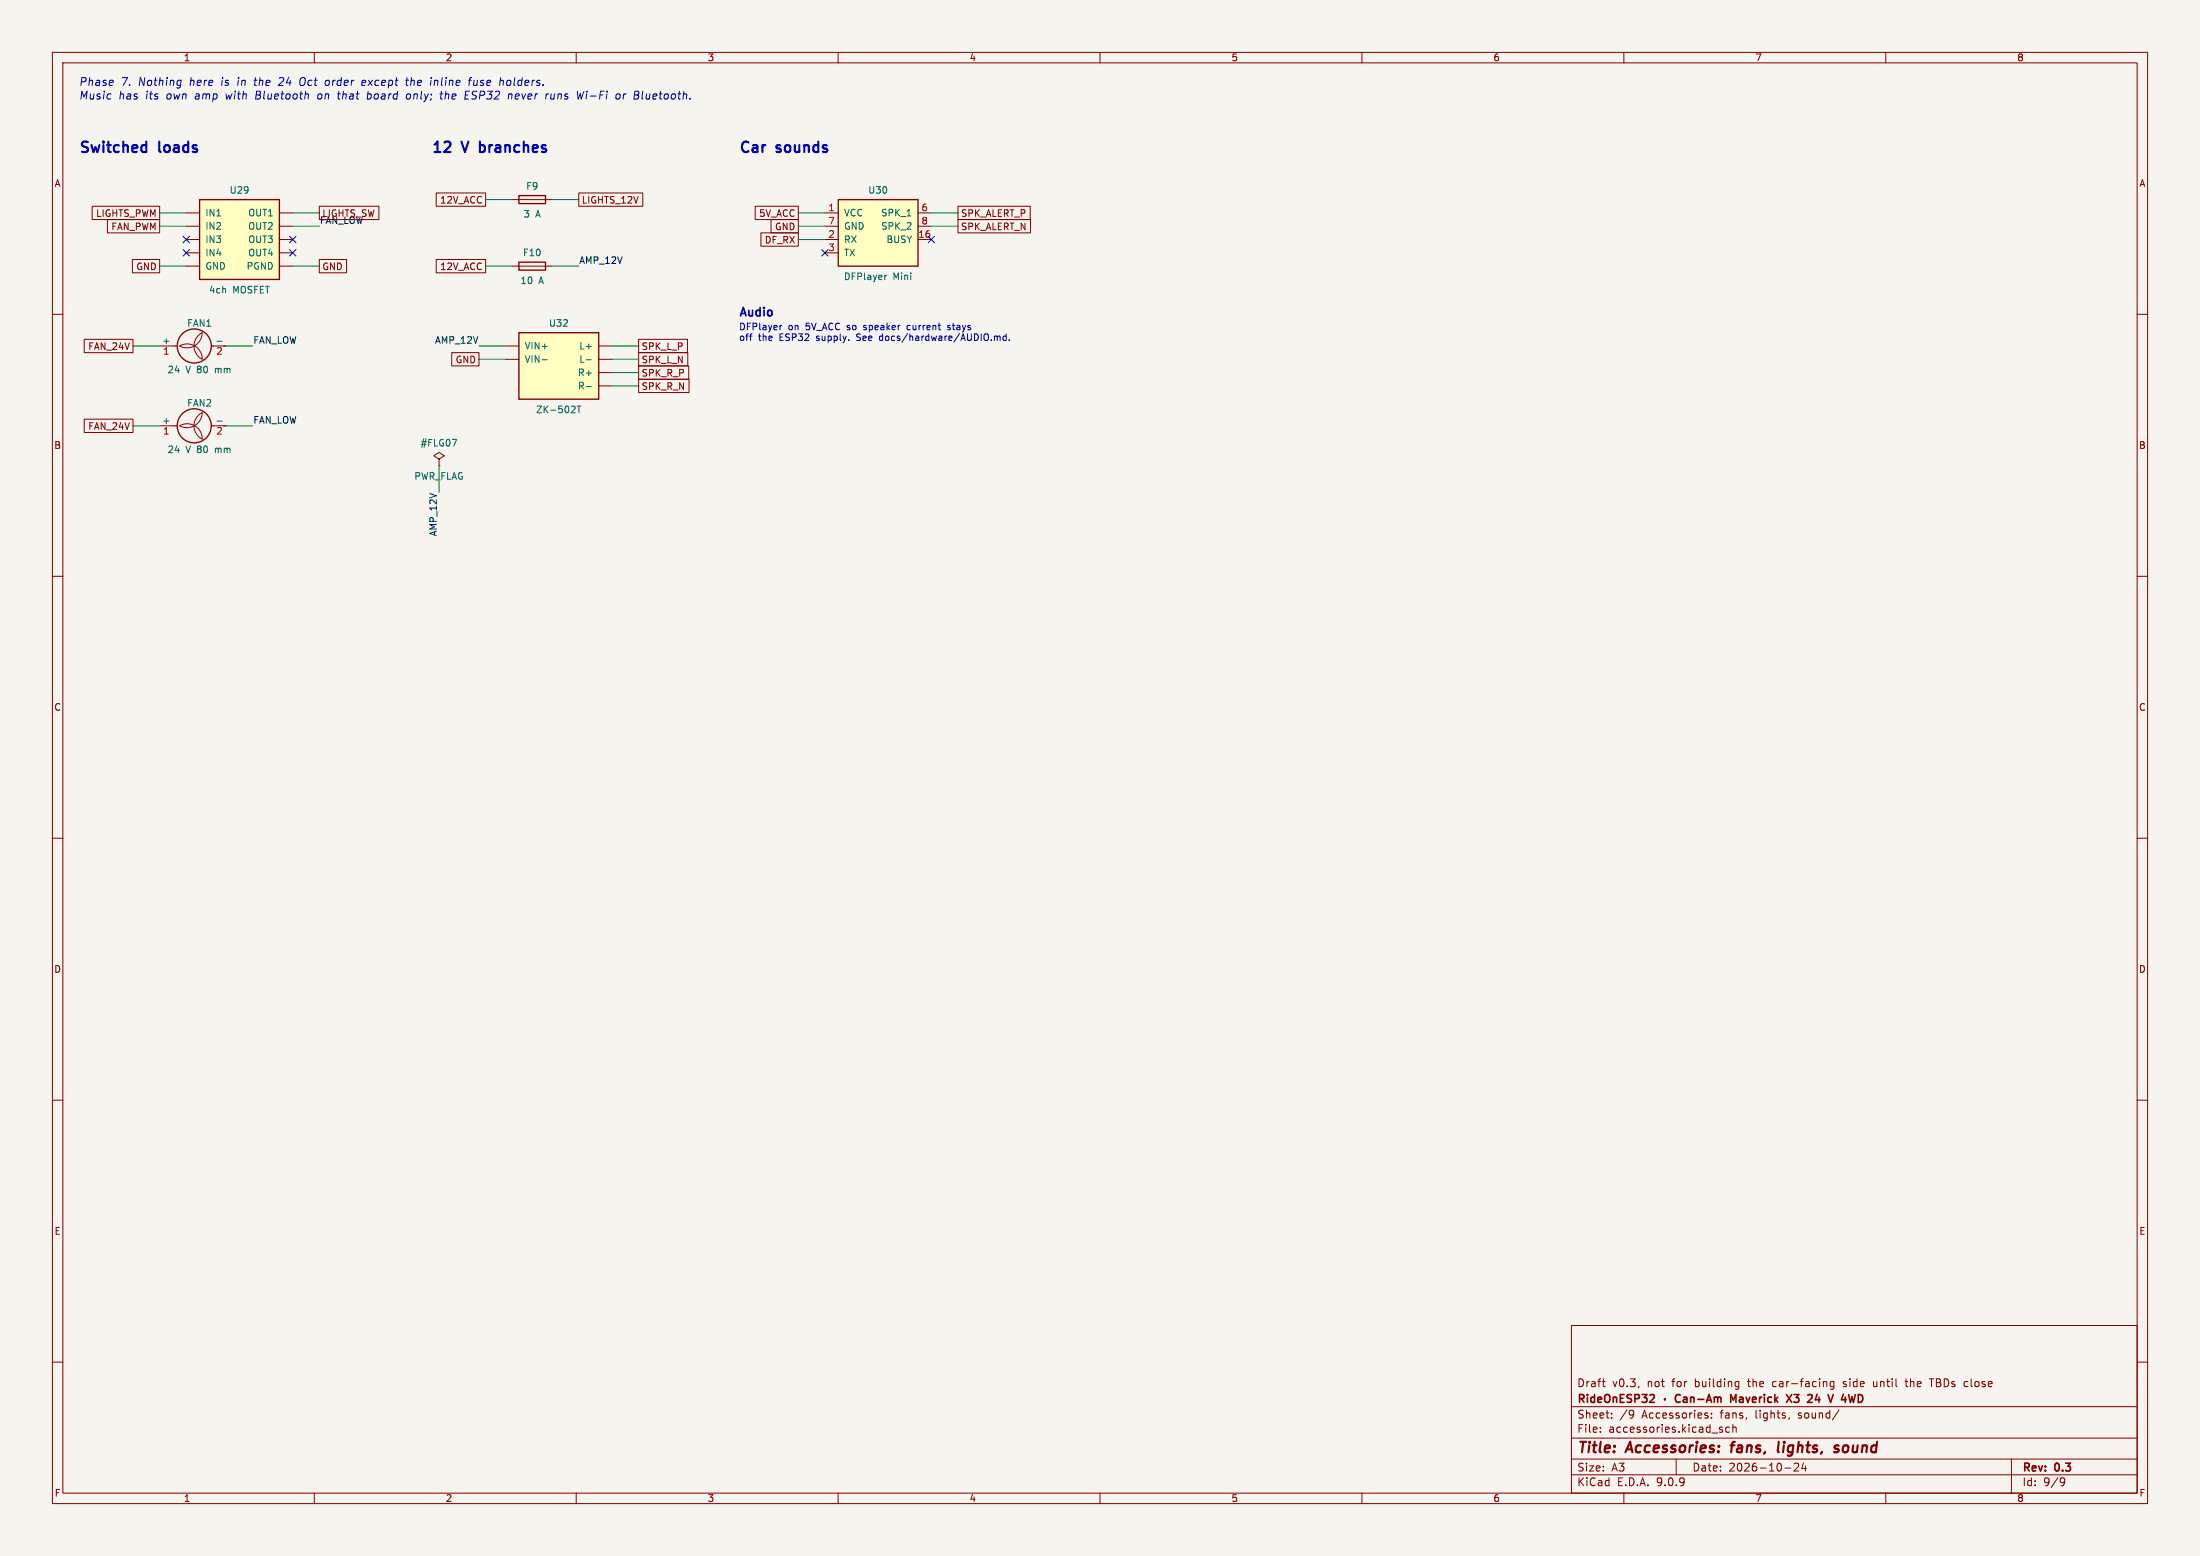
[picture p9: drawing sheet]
<svg xmlns="http://www.w3.org/2000/svg" width="420mm" height="297mm" viewBox="0 0 420 297" stroke-linecap="round" stroke-linejoin="round" font-family="sans-serif">
<path d="M0 0h420v297h-420z" fill="#f5f4ef" stroke="#f5f4ef" stroke-width=".19"/>
<g fill="none" stroke="#840000" stroke-width=".19">
<path d="M10 10h400v277h-400zM12 12h396v273h-396zM60 10v2M110 10v2M160 10v2M210 10v2M260 10v2M310 10v2M360 10v2M10 60h2M408 60h2M83.8 87.6l1-.6-1-.6-1 .6 1 .6v1.3"/>
<path d="M83.8 88.9h.1M10 110h2M408 110h2M10 160h2M408 160h2M10 210h2M408 210h2M300 253h108v32h-108zM10 260h2M300 278.5h108M300 274.5h108M300 268.5h108"/>
<path d="M305.5 273.2v.2M305.5 272.5v.1M305.9 263.7h.5M306.2 264.6l.2 .1M307.7 270.5v.2M307.7 269.8v.1M311.6 269.2l.2 .1a1.22 1.22 0 0 1-.2 1.3M311.9 269.8l-.3 .3M312.9 264.6l-.1 .2M320 278.5v3M325.9 269.7l.1 .1M325.9 270.2l.2 .2-.2 .3"/>
<path d="M326.7 270.5v.2M326.7 269.8v.1M328.4 272.9l.4 .1 .1 .2-.2 .2h-.3M328.4 272.4l.4 .1M330.2 272.5l-.5-.1-.3 .3 .2 .6h.6M330.8 272.5l.2-.1 .4 .1v.9M330.8 271.9v1.5M331.5 263.7l.4 .1M331.9 264.6l-.4 .1M331.9 263.7v1.2l-.1 .2-.4 .1M341.6 270.6l-.2 .3M343.3 279.4v.5l-.9 .9h1"/>
<path d="M344.3 279.2l-.4 1.1h1M344.7 279.8v1M348.7 263.8v.9M350.1 263.8l-.4-.1-.3 .3 .1 .6h.6M350.1 263.7v1.2l-.3 .3-.4-.1M351.1 269.1l-1.3 1.9M351.9 264.6l.1 .1M351.9 263.8v.3M357.7 263.7v.8l.2 .2M363.7 263.7h.5M363.9 263.2v1.3l.3 .2M368.3 263.2h.9"/>
<path d="M368.7 263.2v1.5M384 278.5v6.5M408 260h2M60 285v2M110 285v2M160 285v2M210 285v2M260 285v2M300 281.5h108M310 285v2M340.7 280.2h1.2M360 285v2"/>
<path d="M393.6 282.1l.5 .1a.99 .99 0 0 1-.4 1.4h-.3M394.2 282.7l-.3 .3h-.3"/>
</g>
<path d="M330.4 275.9h.7M330.7 275.5l-.2 1.7M339.6 275.2l-.2 1.7 .2 .3M351 276a.49 .49 0 0 0-.8 .3l.1 .1 .5 .1 .2 .3-.3 .4-.6-.1M352 276.1l-.2 .7 .1 .3" fill="none" stroke="#840000" stroke-width=".4"/>
<g fill="none" stroke="#840000" stroke-width=".3">
<path d="M315.5 266.2l.3 .3v.3l-.9 .9h.9M317.8 267v.2M320.8 266.3a.6 .6 0 0 0-.8 0 .6 .6 0 0 0-.2 .7 .56 .56 0 0 0 .3 .6 .56 .56 0 0 0 .7-.1M321.4 266.8h.6v.9M322 267l-.5 .1a.29 .29 0 0 0-.2 .3 .29 .29 0 0 0 .2 .3l.5-.1M322.8 266.8l.2-.1 .3 .1 .1 .9M322.8 266.7v1M324.1 267.1h1.2M325.8 267.7l.5-1.5 .5 1.5M325.9 267.3h.7M327.3 266.8l.4-.1 .2 .2M327.3 266.7v1"/>
<path d="M327.9 266.9l.2-.2 .4 .1v.9M327.9 266.9v.8M331.4 266.2l-.5 1.1-.5-1.1v1.5M341 266.2l1 1.5M342 266.2l-1 1.5M346.9 266.1l-.4 1.1h1"/>
</g>
<path d="M86.3 83.9h.9l-.6 1.2" fill="none" stroke="#006464" stroke-width=".19"/>
<path d="M160 38.1h15.3v12.7h-15.3z" fill="#ffffc2"/>
<g fill="none" stroke="#840000" stroke-width=".25">
<path d="M99.1 37.3h5v1.6h-5zM160 38.1h15.3v12.7h-15.3z"/>
<circle cx="37.1" cy="66" r="3.3"/>
<circle cx="37.1" cy="81.3" r="3.3"/>
</g>
<g fill="none" stroke="#840000" stroke-width=".19">
<path d="M97.8 38.1h7.6M157.5 40.6h2.5M157.5 43.2h2.5M157.5 45.7h2.5M157.5 48.3h2.5M175.3 40.6h2.5M175.3 43.2h2.5M175.3 45.7h2.5M30.5 66h3.3M34.3 66a2.86 2.86 0 0 1 4.3 2.6 2.84 2.84 0 0 1-1.6-2.6 2.84 2.84 0 0 1 1.6-2.5 2.92 2.92 0 0 1-4.3 2.5zM40.3 66h2.9M30.5 81.3h3.3"/>
<path d="M34.3 81.3a2.86 2.86 0 0 1 4.3 2.5 2.84 2.84 0 0 1-1.6-2.5 2.84 2.84 0 0 1 1.6-2.6 2.92 2.92 0 0 1-4.3 2.6zM40.3 81.3h2.9"/>
</g>
<path d="M169.3 52.5l-.3 .2M173.2 41.2h.7M41.4 65.1h1M41.4 80.4h1" fill="none" stroke="#006464" stroke-width=".19"/>
<path d="M99.1 63.5h15.2v12.7h-15.2z" fill="#ffffc2"/>
<path d="M99.1 50h5v1.6h-5zM99.1 63.5h15.2v12.7h-15.2z" fill="none" stroke="#840000" stroke-width=".25"/>
<path d="M97.8 50.8h7.6M96.5 66h2.6M96.5 68.6h2.6M114.3 66h2.5M114.3 68.6h2.5M114.3 71.1h2.5M114.3 73.7h2.5" fill="none" stroke="#840000" stroke-width=".19"/>
<path d="M103.5 68.7h1M109.7 77.6l.1 .2-.1 .3-.7 .7h.8M110.2 77.5h.7M110.5 77.5v1.3M111.9 68.7h1M111.9 73.8h1" fill="none" stroke="#006464" stroke-width=".19"/>
<path d="M38.1 38.1h15.2v15.2h-15.2z" fill="#ffffc2"/>
<path d="M38.1 38.1h15.2v15.2h-15.2z" fill="none" stroke="#840000" stroke-width=".25"/>
<g fill="none" stroke="#840000" stroke-width=".19">
<path d="M17.6 39.4h12.9v2.5h-12.9zM61 39.4h11.3v2.5h-11.3zM83.3 36.8h9.4v2.6h-9.4zM110.5 36.8h12.2v2.6h-12.2zM144.2 39.4h8.2v2.5h-8.2zM182.9 39.4h13.8v2.5h-13.8zM20.5 41.9h10v2.6h-10zM25.3 49.5h5.2v2.6h-5.2zM35.6 40.6h2.5M35.6 43.2h2.5M35.6 45.7h2.5M35.6 48.3h2.5"/>
<path d="M35.6 50.8h2.5M53.3 40.6h2.6M53.3 43.2h2.6M53.3 45.7h2.6M53.3 48.3h2.6M53.3 50.8h2.6M61 49.5h5.2v2.6h-5.2zM83.3 49.5h9.4v2.6h-9.4zM145.3 44.4h7.1v2.6h-7.1zM147.2 41.9h5.2v2.6h-5.2zM182.9 41.9h13.8v2.6h-13.8zM16.1 64.8h9.3v2.5h-9.3z"/>
<path d="M86.2 67.3h5.2v2.6h-5.2zM121.9 64.8h9.3v2.5h-9.3zM121.9 72.4h9.6v2.5h-9.6zM121.9 69.8h9.6v2.6h-9.6zM121.9 67.3h9.4v2.6h-9.4zM16.1 80h9.3v2.6h-9.3z"/>
</g>
<g fill="none" stroke="#009600" stroke-width=".19">
<path d="M92.7 38.1h5.1M105.4 38.1h5.1M30.5 50.8h5.1M30.5 40.6h5.1M30.5 43.2h5.1M55.9 50.8h5.1M55.9 40.6h5.1M55.9 43.2h5.1M92.7 50.8h5.1M105.4 50.8h5.1M152.4 45.7h5.1M152.4 40.6h5.1"/>
<path d="M152.4 43.2h5.1M177.8 40.6h5.1M177.8 43.2h5.1M25.4 66h5.1M43.2 66h5.1M91.4 66h5.1M91.4 68.6h5.1M116.8 66h5.1M116.8 68.6h5.1M116.8 73.7h5.1M116.8 71.1h5.1M25.4 81.3h5.1"/>
<path d="M43.2 81.3h5.1M83.8 88.9v5.1"/>
</g>
<path d="M35 47.7l1.2 1.2M35 45.1l1.2 1.2M36.2 47.7l-1.2 1.2M36.2 45.1l-1.2 1.2M55.3 47.7l1.2 1.2M55.3 45.1l1.2 1.2M56.5 47.7l-1.2 1.2M56.5 45.1l-1.2 1.2M156.9 47.7l1.2 1.2M158.1 47.7l-1.2 1.2M177.2 45.1l1.2 1.2M178.4 45.1l-1.2 1.2" fill="none" stroke="#000084" stroke-width=".19"/>
<g fill="none" stroke="#0000c2" stroke-width=".19">
<path d="M34.4 15.3l.2 .1M34.6 15.3l-.2 1.2M48.5 15.3h.6M54.1 15.5l-1 .8h.9M57.7 14.8l-.1 .1a.93 .93 0 0 0-.1 1.4h.3M58.8 18v.9M60.8 18.1l-.2 .5 .3 .3M62.2 16.2l.3 .1M62.6 15.3l-.4 .2M64.4 17.9h.6M64.7 17.4l-.2 1.3 .4 .2M69.8 15.4h-.6l-.2 .7 .2 .2 .5-.1"/>
<path d="M69.8 15.7l-.7 .1M70.1 18.8l.4 .1M70.3 17.4l-.2 1.5M70.6 17.9l-.4 .1M77.4 15.3h.6M77.7 14.8l-.2 1.3 .4 .2M78.3 18l-.4-.1-.3 .3 .1 .6h.5M83 15.3l-.1 1M83.1 15.4l-.1 .1M84 17.9h.6M84.3 17.4l-.2 1.3 .3 .2M88.7 18.9h.7"/>
<path d="M88.8 18.1h.5M88.9 17.4h.7M89.4 15.3h.6M90.1 14.8l-.4 .2-.2 1.3M90.5 15.3l-.1 .8 .2 .2M95.7 15.3l.4 .1v.1l-.1 .8M97.4 17.9l.3 .1 .1 .1-.1 .8M105.2 17.9l-.1 .8 .1 .1 .3 .1M110.2 17.4l.2 1.5 .4-1.1 .1 1.1 .6-1.5M117.8 18l.3-.1 .3 .3-.1 .6-.5 .1M119.1 17.9l-.2 1M119.1 18.1l-.1 .1"/>
<path d="M121.8 17.5l-.6-.1-.2 1.5M122.7 17.4l-.2 1.3 .2 .2M149.3 62.1l-.3 .1M168 64.3l-.1 .5 .1 .1M173.4 62.1l-.2 .2v.4l.2 .3M180.9 62.9l.4 .1M181.3 62.1l-.4 .2 .1 .2h.3M190 64.2l.4 .1M190.4 64.3l.2-.1h.3v.8M190.4 64.3v.7M192.1 64.2h-.4l-.2 .2 .1 .5h.5M192.1 63.7v1.3"/>
<path d="M192.7 64.9v.1"/>
</g>
<g fill="none" stroke="#0000c2" stroke-width=".4">
<path d="M16.8 27.1l-.8-.1-.3 .2M19.7 27v.2M20.7 27v1.7M23.5 27v2M27.9 27v2M30.4 27v1.7M35.9 27v2M83.3 27.3l.2-.3v2M84.8 27.2l.3-.2h.5l.3 .2M88.1 27l.7 2 .6-2M91.6 27v2M91.6 28.9l.2 .1"/>
<path d="M91.8 27.7l-.2 .1M100 27v2M142.9 27.2a.69 .69 0 0 0-1.1 .1M156.2 27v2"/>
</g>
<path d="M145.1 58.7v1.6M145.9 58.7v.1M141.4 60.3l.5-1.6 .5 1.6" fill="none" stroke="#0000c2" stroke-width=".32"/>
<g font-size="2.8" fill="#0000c2">
<text x="15" y="30.2">Switched</text>
<text x="30.5" y="30.2">loads</text>
<text x="82.3" y="30.2">12</text>
<text x="92.5" y="30.2">branches</text>
<text x="141" y="30.2">Car</text>
<text x="148.4" y="30.2">sounds</text>
</g>
<g font-size="2.8" fill="#840000">
<text x="301" y="277.9">Title:</text>
<text x="310.6" y="277.9">Accessories:</text>
<text x="331.4" y="277.9">fans,</text>
<text x="341" y="277.9">lights,</text>
<text x="352.7" y="277.9">sound</text>
</g>
<text font-size="2.2" fill="#0000c2" x="141" y="61.2">Audio</text>
<g font-size="2.1" fill="#0000c2">
<text x="15" y="16.7">Phase</text>
<text x="23" y="16.7">7.</text>
<text x="26.5" y="16.7">Nothing</text>
<text x="36.3" y="16.7">here</text>
<text x="42.5" y="16.7">is</text>
<text x="45.7" y="16.7">in</text>
<text x="49.1" y="16.7">the</text>
<text x="53.9" y="16.7">24</text>
<text x="58" y="16.7">Oct</text>
<text x="63.1" y="16.7">order</text>
<text x="70.2" y="16.7">except</text>
<text x="78.8" y="16.7">the</text>
<text x="83.6" y="16.7">inline</text>
<text x="91.1" y="16.7">fuse</text>
<text x="97.1" y="16.7">holders.</text>
<text x="15" y="19.3">Music</text>
<text x="22.6" y="19.3">has</text>
<text x="27.8" y="19.3">its</text>
<text x="31.9" y="19.3">own</text>
<text x="37.5" y="19.3">amp</text>
<text x="43.5" y="19.3">with</text>
<text x="49.3" y="19.3">Bluetooth</text>
<text x="61.3" y="19.3">on</text>
<text x="65.3" y="19.3">that</text>
<text x="71.1" y="19.3">board</text>
<text x="78.7" y="19.3">only;</text>
<text x="85.4" y="19.3">the</text>
<text x="90.2" y="19.3">ESP32</text>
<text x="98.6" y="19.3">never</text>
<text x="105.9" y="19.3">runs</text>
<text x="112.1" y="19.3">Wi-Fi</text>
<text x="119.7" y="19.3">or</text>
<text x="123.2" y="19.3">Bluetooth.</text>
</g>
<g font-size="2.1" fill="#840000">
<text x="301" y="268.2">RideOnESP32</text>
<text x="301" y="265">Draft</text>
<text x="307.8" y="265">v0.3,</text>
<text x="314.5" y="265">not</text>
<text x="319.4" y="265">for</text>
<text x="323.8" y="265">building</text>
<text x="331.6" y="268.2">Maverick</text>
<text x="334.1" y="265">the</text>
<text x="338.9" y="265">car-facing</text>
<text x="343" y="268.2">X3</text>
<text x="347.6" y="268.2">24</text>
<text x="352.2" y="268.2">V</text>
<text x="352.6" y="265">side</text>
<text x="355.3" y="268.2">4WD</text>
<text x="358.5" y="265">until</text>
<text x="364.8" y="265">the</text>
<text x="369.6" y="265">TBDs close</text>
<text x="301" y="273.7">File:</text>
<text x="301" y="271">Sheet:</text>
<text x="307.1" y="273.7">accessories.kicad_sch</text>
<text x="309.2" y="271">/9</text>
<text x="313.5" y="271">Accessories:</text>
<text x="328.6" y="271">fans,</text>
<text x="335.4" y="271">lights,</text>
<text x="343.7" y="271">sound/</text>
<text x="301" y="281.1">Size:</text>
<text x="307.6" y="281.1">A3</text>
<text x="323" y="281.1">Date:</text>
<text x="330" y="281.1">2026-10-24</text>
<text x="386" y="281.3">Rev:</text>
<text x="392.4" y="281.3">0.3</text>
<text x="301" y="283.9">KiCad</text>
<text x="308.7" y="283.9">E.D.A.</text>
<text x="316.3" y="283.9">9.0.9</text>
<text x="386" y="283.9">Id:</text>
<text x="390.1" y="283.9">9/9</text>
</g>
<g font-size="1.8" fill="#840000">
<text x="35" y="11.9">1</text>
<text x="85" y="11.9">2</text>
<text x="135" y="11.9">3</text>
<text x="185" y="11.9">4</text>
<text x="235" y="11.9">5</text>
<text x="285" y="11.9">6</text>
<text x="335" y="11.9">7</text>
<text x="385" y="11.9">8</text>
<text x="10.3" y="35.9">A</text>
<text x="408.3" y="35.9">A</text>
<text x="18.2" y="41.6">LIGHTS_PWM</text>
<text x="61.4" y="41.6">LIGHTS_SW</text>
<text x="83.9" y="39.1">12V_ACC</text>
<text x="111" y="39.1">LIGHTS_12V</text>
<text x="144.8" y="41.6">5V_ACC</text>
<text x="183.4" y="41.6">SPK_ALERT_P</text>
<text x="21.2" y="44.1">FAN_PWM</text>
<text x="145.9" y="46.7">DF_RX</text>
<text x="147.8" y="44.1">GND</text>
<text x="183.4" y="44.1">SPK_ALERT_N</text>
<text x="25.9" y="51.8">GND</text>
<text x="61.4" y="51.8">GND</text>
<text x="83.9" y="51.8">12V_ACC</text>
<text x="16.7" y="67">FAN_24V</text>
<text x="86.9" y="69.5">GND</text>
<text x="122.4" y="67">SPK_L_P</text>
<text x="122.4" y="69.5">SPK_L_N</text>
<text x="122.4" y="74.6">SPK_R_N</text>
<text x="122.4" y="72.1">SPK_R_P</text>
<text x="16.7" y="82.2">FAN_24V</text>
<text x="10.3" y="85.9">B</text>
<text x="408.2" y="85.9">B</text>
<text x="10.3" y="135.9">C</text>
<text x="408.2" y="135.9">C</text>
<text x="10.3" y="185.9">D</text>
<text x="408.2" y="185.9">D</text>
<text x="10.3" y="235.9">E</text>
<text x="408.3" y="235.9">E</text>
<text x="10.3" y="285.9">F</text>
<text x="35" y="286.9">1</text>
<text x="85" y="286.9">2</text>
<text x="135" y="286.9">3</text>
<text x="185" y="286.9">4</text>
<text x="235" y="286.9">5</text>
<text x="285" y="286.9">6</text>
<text x="335" y="286.9">7</text>
<text x="385" y="286.9">8</text>
<text x="408.3" y="285.9">F</text>
</g>
<g font-size="1.8" fill="#006464">
<text x="39.1" y="41.5">IN1</text>
<text x="43.7" y="37.2">U29</text>
<text x="47.3" y="41.5">OUT1</text>
<text x="99.9" y="41.7">3</text>
<text x="100.3" y="36.4">F9</text>
<text x="102.2" y="41.7">A</text>
<text x="161" y="41.5">VCC</text>
<text x="165.7" y="37.2">U30</text>
<text x="168.1" y="41.5">SPK_1</text>
<text x="39.1" y="44">IN2</text>
<text x="39.1" y="46.6">IN3</text>
<text x="47.3" y="44">OUT2</text>
<text x="47.3" y="46.6">OUT3</text>
<text x="161" y="44">GND</text>
<text x="161" y="46.6">RX</text>
<text x="168.1" y="44">SPK_2</text>
<text x="169.1" y="46.6">BUSY</text>
<text x="39.1" y="49.1">IN4</text>
<text x="39.1" y="51.7">GND</text>
<text x="47" y="51.7">PGND</text>
<text x="47.3" y="49.1">OUT4</text>
<text x="99.7" y="49.1">F10</text>
<text x="161" y="53.7">DFPlayer</text>
<text x="161" y="49.1">TX</text>
<text x="170.5" y="53.7">Mini</text>
<text x="39.8" y="56.2">4ch</text>
<text x="44.4" y="56.2">MOSFET</text>
<text x="99.3" y="54.4">10</text>
<text x="102.9" y="54.4">A</text>
<text x="30.9" y="65.8">+</text>
<text x="35.6" y="62.6">FAN1</text>
<text x="104.7" y="62.6">U32</text>
<text x="31.9" y="71.4">24</text>
<text x="35.5" y="71.4">V 80</text>
<text x="41.3" y="71.4">mm</text>
<text x="100.1" y="66.9">VIN+</text>
<text x="100.1" y="69.4">VIN-</text>
<text x="110.2" y="72">R+</text>
<text x="110.5" y="66.9">L+</text>
<text x="110.5" y="69.4">L-</text>
<text x="35.6" y="77.8">FAN2</text>
<text x="110.2" y="74.5">R-</text>
<text x="30.9" y="81">+</text>
<text x="102.3" y="79.1">ZK-502T</text>
<text x="31.9" y="86.7">24</text>
<text x="35.5" y="86.7">V 80</text>
<text x="41.3" y="86.7">mm</text>
<text x="80.2" y="85.4">#FLG07</text>
<text x="79" y="91.8">PWR_FLAG</text>
</g>
<g font-size="1.8" fill="#a90000">
<text x="158" y="40.4">1</text>
<text x="175.8" y="40.4">6</text>
<text x="158" y="42.9">7</text>
<text x="158" y="45.5">2</text>
<text x="175.2" y="45.5">16</text>
<text x="175.8" y="42.9">8</text>
<text x="158" y="48">3</text>
<text x="31" y="68">1</text>
<text x="41.2" y="68">2</text>
<text x="31" y="83.3">1</text>
<text x="41.2" y="83.3">2</text>
</g>
<g font-size="1.8" fill="#0f0f0f">
<text x="61" y="42.8">FAN_LOW</text>
<text x="110.5" y="50.5">AMP_12V</text>
<text x="48.3" y="65.7">FAN_LOW</text>
<text x="83" y="65.7">AMP_12V</text>
<text x="48.3" y="80.9">FAN_LOW</text>
<text x="83.5" y="102.5" transform="rotate(-90 83.5 102.5)">AMP_12V</text>
</g>
<g font-size="1.8" fill="#0000c2">
<text x="141" y="63.4">DFPlayer</text>
<text x="141" y="65.4">off</text>
<text x="144.8" y="65.4">the</text>
<text x="148.9" y="65.4">ESP32</text>
<text x="150.5" y="63.4">on</text>
<text x="153.9" y="63.4">5V_ACC so</text>
<text x="156.1" y="65.4">supply.</text>
<text x="164" y="65.4">See</text>
<text x="165.3" y="63.4">speaker</text>
<text x="168.6" y="65.4">docs/hardware/AUDIO.md.</text>
<text x="173.8" y="63.4">current</text>
<text x="181.8" y="63.4">stays</text>
</g>
</svg>
